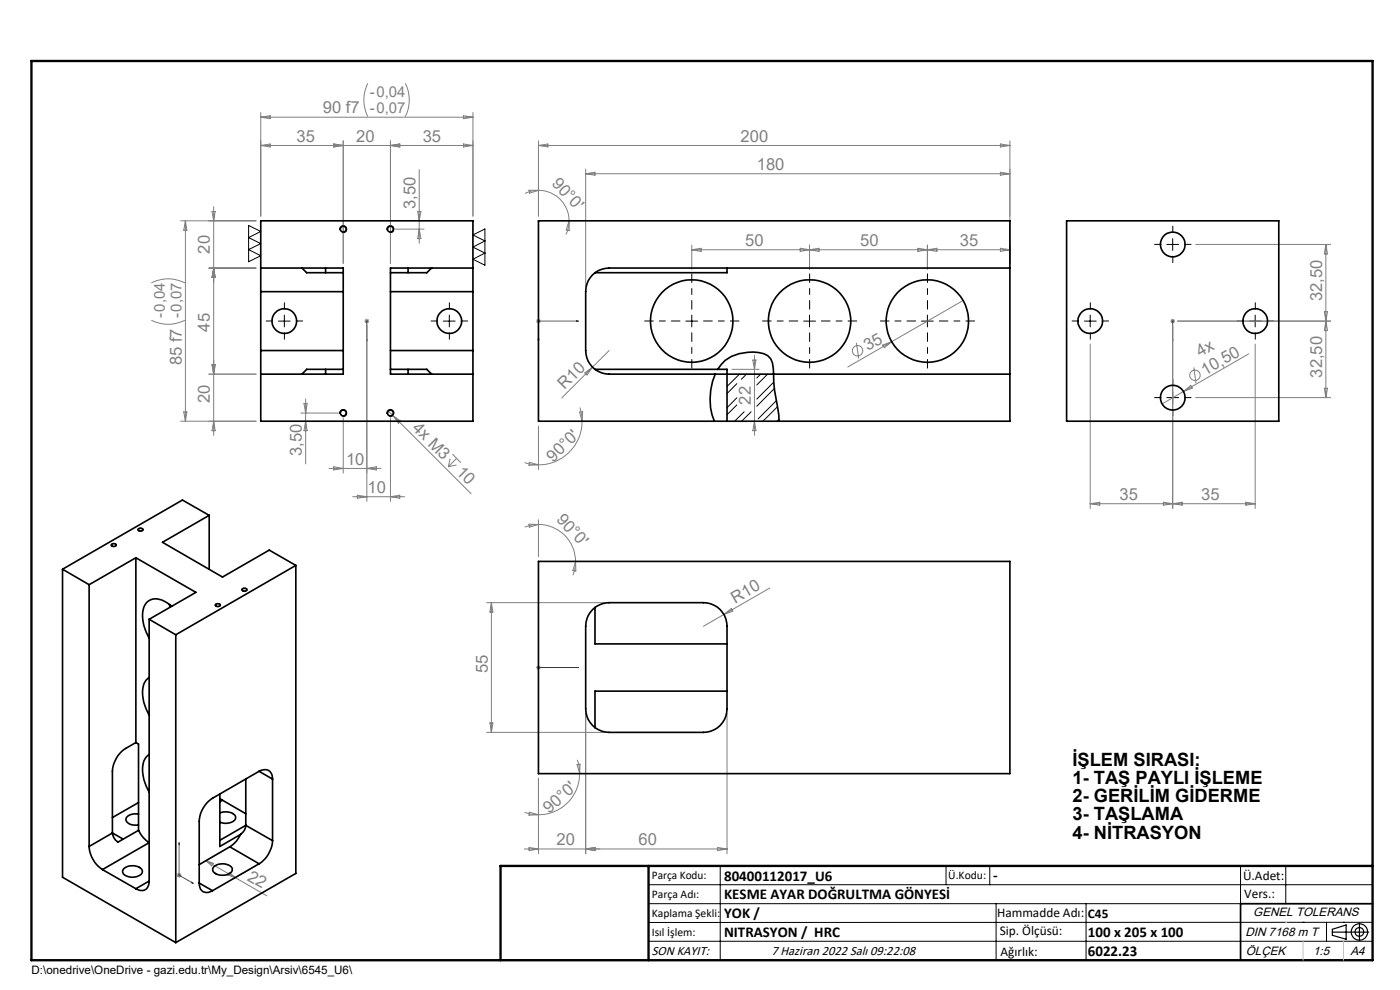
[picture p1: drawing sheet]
<svg xmlns="http://www.w3.org/2000/svg" width="297mm" height="210mm" viewBox="0 0 297 210" stroke-linecap="round" stroke-linejoin="round" font-family="sans-serif">
<g fill="none" stroke="#808080" stroke-width=".21">
<path d="M78 17.7a7.8 7.8 0 0 0 0 7.1M86 17.7a7.8 7.8 0 0 1 0 7.1M55.3 30.9h45M55.3 23.9v22M55.3 30.9l2-.4v.7zM55.3 24.9l2-.4v.7zM55.3 24.9h45M70.8 30.5l2 .4-2 .3zM72.8 29.9v26M82.8 29.9v26M82.8 30.9l2-.4v.7zM88.9 36v15.6"/>
<path d="M98.3 24.5l2 .4-2 .3zM98.3 30.5l2 .4-2 .3zM100.3 23.9v22M114.2 29.9v16M114.2 30.9h100M114.2 30.9l2-.4v.7zM124.2 35.9v24.9M124.2 36.9l2-.4v.7zM124.2 36.9h90M212.2 30.5l2 .4-2 .3zM212.2 36.5l2 .4-2 .3zM214.2 29.9v26"/>
<path d="M32.1 60a7.9 7.9 0 0 1 7.1 0M38.3 46.8h16M39.3 46.8v42.6M39.3 46.8l.4 2.1h-.7zM44.3 56.9h10M45 44.9h.6l-.3 1.9zM45.3 43.8v48.5M45.3 56.9l.3 2h-.6zM83.8 48.6h6.2M88.6 44.9h.7l-.4 1.9zM88.9 48.6l.4 2h-.7zM112.2 40.3l2 .1-1.9 .6z"/>
<path d="M114.2 40.4a6.4 6.4 0 0 1 6.5 6.4M114.2 40.4a6.2 6.2 0 0 0-2.8 .6M120.7 46.8l.1 2.1-.7-.1zM120.7 46.8a6.9 6.9 0 0 1-.6 2.9M146.8 52v5.1M146.8 53l1.9-.3v.6zM169.8 52.7l1.9 .3-1.9 .3zM171.7 52v5.1M171.7 53l2-.3v.6zM194.7 52.7l2 .3-2 .3zM196.7 52v5.1M196.7 53l2.1-.3v.6z"/>
<path d="M212.2 52.7l2 .3-2 .3zM214.2 53h-67.4M253.6 51.8h28.7M281.3 51.8v32.5M281.3 51.8l.3 2.1h-.6zM32.1 67.9a7.9 7.9 0 0 0 7.1 0M44.3 79.4h10M45 77.4h.6l-.3 2zM77.3 68.1h1M77.5 67.8l.7 .7M77.8 67.6v1M77.8 69.1v37.3"/>
<path d="M78.2 67.8l-.7 .7M113.7 68.1h1M113.9 67.8l.7 .7M114.2 67.6v1M114.6 67.8l-.7 .7M124.1 79.1l1.6-1.2-1.2 1.6zM129.2 74.4l-10 10M155.3 78.3h5.7M159.7 76.4h.7l-.3 1.9zM160.1 75.3v17M181.7 72.7l.5 3.4M187.3 73.2l1.9-.7-1.6 1.3z"/>
<path d="M204.3 63.7l-24.5 14.1M231.3 73v34.9M248.3 68.1h1M248.4 67.8l.7 .7M248.8 67.6v1M248.8 69.1v38.8M249.1 67.8l-.7 .7M249.8 68.1h32.5M253.3 77.9l.4 3.4M264.9 75.1l-13.8 7.9M266.3 73v34.9M281 66.1h.6l-.3 2z"/>
<path d="M281.3 68.1l.3 2h-.6zM38.3 89.4h16M39 87.4h.7l-.4 2zM45.3 89.4l.3 2h-.6zM63.8 87.6h8M64.5 85.6h.7l-.4 2zM64.8 89.4l.4 2h-.7zM64.8 84.6v13.8M69.8 99.4h11M70.8 99l2 .4-2 .3zM72.8 88.6v11.8M77.8 99.4l2-.4v.7z"/>
<path d="M82.3 87.1l17.6 17.6M82.8 88.6v17.8M83.4 88.2l1.6 1.1-.5 .5zM95.5 97.3l-.4 1.7M96 96.3l1.8 1.8M96.8 98.6l-1.7 .4M96.9 97.2l-1.8 1.8M111.3 98.1l1.4 .4 1.5 .1M112.3 98.1l1.9 .5-2 .1zM114.2 90.4v9.2M122.9 87.4l.7-.1-.1 2.1zM123 86.4l.4 1.5 .1 1.5"/>
<path d="M123.5 89.4a9.2 9.2 0 0 1-9.3 9.2M160.1 89.4l.3 2h-.7zM251.1 83l-4.6 2.7M251.1 83l1.5-1.2 .3 .5zM253.6 84.3h28.7M281 82.4h.6l-.3 1.9zM74.8 105.4h11M75.8 105l2 .4-2 .3zM82.8 105.4l2-.4v.7zM112.2 111.2l2 .1-1.9 .5zM114.2 110.2v7.9M114.2 111.3a7.8 7.8 0 0 1 7.9 7.8"/>
<path d="M114.2 111.3l-1.5 .1-1.4 .4M122.1 119.1l.1 2-.7-.1zM122.1 119.1l-.2 1.9-.4 1M231.3 106.8h35M231.3 106.8l2-.3v.7zM246.8 106.5v.7l4-.7v.7zM264.3 106.5l2 .3-2 .4zM103.2 127.8h25M104.2 127.8v27.6M104.2 127.8l.4 2h-.7zM153.6 130.3l-4.4 2.5M153.6 130.3l1.6-1.2 .3 .5z"/>
<path d="M163.3 124.7l-9.7 5.6M103.2 155.4h25M103.9 153.3h.7l-.4 2.1zM113.7 141.6h1M113.9 141.2l.7 .7M114.2 141.1v1M114.6 141.2l-.7 .7M124.2 151.3v29.8M154.2 151.3v29.8M111.3 172.3l1.4 .4 1.5 .1M112.3 179.8l1.9 .3-1.9 .3zM112.3 172.3l1.9 .5-2 .1z"/>
<path d="M114.2 165.1v16M122.4 162.2l.6-.1v2zM122.4 161.2l.5 1.8 .1 1.1M123 164.1a8.7 8.7 0 0 1-8.8 8.7M152.2 179.8l2 .3-2 .3zM37.5 185.7h1M37.6 185.3l.7 .7M38 185.2v1M38.3 185.3l-.7 .7M43.7 182.6l12.9 7.4M43.7 182.6l1.5 .5-.3 .6zM48 180l-5 3"/>
<path d="M48.6 185.1l1.3 1.1-1.6-.6zM54.3 183.6l-5.1 3M124.2 180.1l2-.3v.6zM154.2 180.1h-43"/>
<circle cx="181.9" cy="74.4" r="1.09"/>
<circle cx="253.5" cy="79.6" r="1.11"/>
</g>
<g fill="none" stroke="#000" stroke-width=".21">
<path d="M52.7 47.8l2.6 1.3-2.6 1.3 2.6 1.3-2.6 1.2 2.6 1.3-2.6 1.3zM72.1 48.8a.75 .75 0 0 1 .7-.9 .75 .75 0 0 1 .8 .8 .75 .75 0 0 1-1 .6M82.1 48.8a.76 .76 0 0 1 .7-.9 .76 .76 0 0 1 .8 .8 .76 .76 0 0 1-1 .6M100.3 49.8l2.6-1.2v7.7l-2.6-1.3 2.6-1.3-2.6-1.3 2.6-1.3zM247.5 51.8h2.5M248.8 50.6v2.5M59.1 68.1h2.5M60.3 66.8v2.5M94.1 68.1h2.5M95.3 66.8v2.5M145.5 68.1h2.5M146.8 66.8v2.5"/>
<path d="M170.5 68.1h2.5M171.7 66.8v2.5M195.5 68.1h2.5M196.7 66.8v2.5M230 68.1h2.6M231.3 66.8v2.5M265 68.1h2.5M266.3 66.8v2.5M72.1 87.8a.74 .74 0 0 1 .7-.9 .74 .74 0 0 1 .8 .8 .74 .74 0 0 1-1 .6M82.1 87.8a.75 .75 0 0 1 .6-.9 .75 .75 0 0 1 .9 .8 .75 .75 0 0 1-1 .6M247.5 84.3h2.5M248.8 83.1v2.5"/>
<path d="M23.6 115.5a.59 .59 0 0 1 .6-.3 .59 .59 0 0 1 .5 .5 .59 .59 0 0 1-.6 .3 .59 .59 0 0 1-.5-.5zM29.2 112.2a.64 .64 0 0 1 .7-.2 .64 .64 0 0 1 .5 .5 .63 .63 0 0 1-.7 .2 .63 .63 0 0 1-.5-.5zM45.6 128.2a.62 .62 0 0 1 .7-.2 .62 .62 0 0 1 .5 .5 .62 .62 0 0 1-.7 .2 .62 .62 0 0 1-.5-.5zM51.3 124.9a.63 .63 0 0 1 .7-.2 .63 .63 0 0 1 .4 .5 .64 .64 0 0 1-.6 .2 .64 .64 0 0 1-.5-.5zM137.6 187.7h153.6M137.6 191.7h153.6M137.6 199.7h153.6M152.8 183.7v20M200.7 183.7v4M210 183.7v4M211.3 191.7v12M230.4 191.7v12"/>
<path d="M263.2 183.7v20M272.8 183.7v8M276.4 195.6h.1M281.4 195.6v4.1M285 195.6h.1M291.2 195.6l-153.6 .1"/>
</g>
<g fill="none" stroke="#000" stroke-width=".25">
<path d="M282.6 197.7h7.8M282.6 197.1l3-.9v3l-3-.8zM288.4 195.8v3.8M106.2 203.7h185"/>
<circle cx="288.4" cy="197.7" r="1.74"/>
<circle cx="288.4" cy="197.7" r=".93"/>
</g>
<g fill="none" stroke="#00f" stroke-width=".21">
<path d="M77.8 72.3v-.4v.4M77.8 68v.2zM77.8 68.1h.1M77.8 68.1v4.2M114.1 71.9h.2l-.1 .4zM122.3 68l.4 .1-.4 .1zM122.7 68.1h-8.5v4.2M248.8 72.3v-.4v.4M248.8 68v.2zM248.8 68.1h.1M248.8 68.1v4.2M114.1 141.6h.2z"/>
<path d="M114.2 141.6h.1M114.2 141.6h8.5M122.7 141.6h-.4h.4M38 178.7l.1 .4h-.2zM38 178.7v7l3 1.7M40.7 187.1l.3 .3-.3-.1z"/>
</g>
<g fill="none" stroke="#000" stroke-width=".21" stroke-dasharray="15.2 1.3 1.3 1.3">
<path d="M246.3 51.8h-1.4M248.8 49.3v-1.3M248.8 54.3v1.4M251.3 51.8h1.4M57.8 68.1h-1.3M60.3 65.6v-1.4M60.3 70.6v1.4M62.8 68.1h1.4M92.8 68.1h-1.3M95.3 65.6v-1.4M95.3 70.6v1.4M97.8 68.1h1.4"/>
<path d="M228.8 68.1h-1.4M231.3 65.6v-1.4M231.3 70.6v1.4M233.8 68.1h1.4M263.8 68.1h-1.4M266.3 65.6v-1.4M266.3 70.6v1.4M268.8 68.1h1.4M246.3 84.3h-1.4M248.8 81.8v-1.3M248.8 86.8v1.4M251.3 84.3h1.4"/>
</g>
<path d="M144.3 68.1h-7.5M146.8 65.6v-7.5M146.8 70.6v7.5M149.3 68.1h7.5M169.3 68.1h-7.5M171.8 65.6v-7.5M171.8 70.6v7.5M174.3 68.1h7.5M194.3 68.1h-7.5M196.8 65.6v-7.5M196.8 70.6v7.5M199.3 68.1h7.5" fill="none" stroke="#000" stroke-width=".21" stroke-dasharray="15.2 1.3 1.3 1.3" stroke-dashoffset="13.4"/>
<path d="M291.2 191.7h-28v12" fill="none" stroke="#000" stroke-width=".35"/>
<path d="M6.7 12.9h284.5v190.8h-284.5zM137.6 183.7v20M291.2 183.7h-185v20" fill="none" stroke="#000" stroke-width=".5"/>
<path d="M276.4 199.7v4M285 199.7v4" fill="none" stroke="#c0c0c0" stroke-width=".21"/>
<path d="M272.8 195.6h.1" fill="none" stroke="#c0c0c0" stroke-width=".25"/>
<g fill="#00f">
<path d="M114.1 71.9h.2l-.1 .4zM122.3 68l.4 .1-.4 .1z"/>
<path d="M77.8 71.9v.4zM77.8 68v.2z"/>
<path d="M40.7 187.1l.3 .3-.3-.1zM38 178.7l.1 .4h-.2z"/>
<path d="M248.8 71.9v.4zM248.8 68v.2z"/>
<path d="M114.1 141.6h.2zM122.3 141.6h.4z"/>
</g>
<g fill="none" stroke="#000" stroke-width=".21">
<path d="M156.9 79.4l-2.7 2.6M158.4 79.4l-1.1 1.1M161.4 79.4l-.9 .8M162.8 79.4l-2.3 2.3M156.3 85.9l-2.1 2.1M156.3 84.4l-2.1 2.1M156.3 81.4l-2.1 2.1M157.9 87.3l-2 2.1M159.3 87.3l-2 2.1M164.1 81.1l-3.6 3.6M164.3 82.4l-3.8 3.8M164.7 85l-3.9 3.9"/>
<path d="M165 86.2l-3.1 3.2M165.3 88.9l-.5 .5"/>
</g>
<g fill="none" stroke="#000" stroke-width=".35">
<path d="M55.3 56.9v5M55.3 56.9v-10.1h45v10.1M55.3 56.9h17.5v22.5h-17.5M64.1 56.9l1 .9h7.7M69.1 56.9v.9M86.6 56.9v.9M91.6 56.9l-1 .9h-7.8M100.3 56.9v5M100.3 56.9h-17.5v22.5h17.5M154.2 56.9v.9h-28M214.2 56.9h-85a4.9 4.9 0 0 0-5 5v12.5a5 5 0 0 0 5 5h22.5M226.3 46.8h45v42.6h-45z"/>
<path d="M55.3 74.4v5M55.3 79.4v10h45v-10M55.3 61.9v12.5M55.3 61.9h17.5M55.3 74.4h17.5M69.1 78.3v1.1M72.8 78.3h-7.7l-1 1.1M82.8 78.3h7.8l1 1.1M82.8 61.9h17.5M82.8 74.4h17.5M86.6 78.3v1.1M100.3 74.4v5"/>
<path d="M100.3 61.9v12.5M126.2 78.3h28v11.1M151.7 79.4a12.9 12.9 0 0 0-.1 10M151.7 79.4h62.5M152.3 78.3a7.9 7.9 0 0 1 7.5-3.6 4.3 4.3 0 0 1 3.7 1.4 11.2 11.2 0 0 1 .6 5l1.1 6.8 .1 1.5M151.6 89.4h-37.4v-42.6h100v42.6h-60M151.6 89.4h2.6M23.7 115.5a.54 .54 0 0 1 .5-.2 .54 .54 0 0 1 .4 .4 .54 .54 0 0 1-.5 .2 .54 .54 0 0 1-.4-.4zM28.8 118.3l12.8 7.4-10 5.7M28.8 118.3l-9.9 5.7M28.8 118.3v39.2M29.5 112.1h.5l.3 .1a.47 .47 0 0 1-.5 .4 .47 .47 0 0 1-.4-.4z"/>
<path d="M44.4 109.3l-9.9 5.7 12.7 7.4 9.9-5.7 5.7 3.2M44.4 109.3l-5.7-3.2-25.4 14.6M44.4 109.3v11.4M62.8 119.9l-25.5 14.7M62.8 119.9v65.4l-25.5 14.6M114.2 119.1h100v45h-100zM13.3 120.7l5.6 3.3M13.3 120.7v65.4l24 13.8M18.9 124v55.6M31.6 131.4l5.7 3.2M31.6 131.4v55.5M35.9 128.2l.2 .6"/>
<path d="M36.4 128.6a4.4 4.4 0 0 0-4.6-1.3 3.7 3.7 0 0 0-1.5 3.9l.2 1.5 1.1 2.7M37.3 134.6v65.3M45.8 128.2a.52 .52 0 0 1 .5-.2 .52 .52 0 0 1 .4 .5 .51 .51 0 0 1-.6 .2 .51 .51 0 0 1-.3-.5zM51.5 124.9l.6-.1 .2 .2a.47 .47 0 0 1-.4 .4 .47 .47 0 0 1-.5-.4zM125.7 129.3a5.2 5.2 0 0 1 3.5-1.5h20a5 5 0 0 1 5 5v17.5a5 5 0 0 1-5 5.1h-20a5 5 0 0 1-5-5.1v-17.5a5 5 0 0 1 1.5-3.5zM126.2 128.9v7.7h28M28.8 157.5a9 9 0 0 0-3.4 2.3l-1 1.6-.5 1.7-.1 13.6M28.8 157.5l.6 .3v18.3M31.6 143.7a3.7 3.7 0 0 0-1.3 3.9l.2 1.4 1.1 2.7M154.2 146.6h-28v7.8M18.9 179.6a6.4 6.4 0 0 0 2.8 4.9M23.8 176.7l-4.9 2.9"/>
<path d="M23.8 176.7l2.3 1.3M29.4 176.1a6.2 6.2 0 0 0 2.2 2.6l-9.9 5.8M29.4 176.1l-4.4 2.5a2.63 2.63 0 0 1-1.2-1.9M29.4 172.7a2.46 2.46 0 0 0-2.7 .9 1.6 1.6 0 0 0 2.1 1.4h.6M29.4 170.2l-5.6 3.2M31.6 160a3.7 3.7 0 0 0-1.3 3.9l.2 1.4 1.1 2.7M46.6 172.5a2.64 2.64 0 0 1 3.4 .8 1.77 1.77 0 0 1-2.2 1.4l-1.2-.3M46.6 169.4l.6 .3M46.6 168.4v11.2l4.4-2.6M47.2 169.7l4.9 2.9M47.2 169.7l-.6 .4M48.8 179.6l-6.5 3.8"/>
<path d="M48.8 179.6l6.2 3.6M51 177a5.7 5.7 0 0 1-2.2 2.6M52.1 175.1a2.45 2.45 0 0 1-1.1 1.9M52.1 175.1l5.7 3.2M52.1 165.3v9.8M52.1 175.1l-5.5 3.2M55 163.6l-9.9 5.7a6.2 6.2 0 0 0-2.8 4.9v13.1M55 163.6a1.76 1.76 0 0 1 2-.2 1.76 1.76 0 0 1 .8 1.9M55 163.6l2.8 1.7M57.8 178.3a6.3 6.3 0 0 1-2.8 4.9M57.8 165.3v13M21.7 184.5l7.1 4"/>
<path d="M26.4 184.1a2.99 2.99 0 0 1 3.7 .3 .99 .99 0 0 1-.8 1.4 2.74 2.74 0 0 1-3.2-.6 .84 .84 0 0 1 .3-1.1zM31.6 186.9a1.72 1.72 0 0 1-.8 1.8 1.72 1.72 0 0 1-2-.2M31.6 186.9l-2.8 1.6M42.3 187.3a1.71 1.71 0 0 0 .8 1.9 1.71 1.71 0 0 0 2-.3M42.3 187.3l2.8 1.6M45.4 183.9a2.83 2.83 0 0 1 3.8 .2 1.51 1.51 0 0 1-1.8 1.6 1.82 1.82 0 0 1-2.3-1.3zM55 183.2l-9.9 5.7"/>
<circle cx="72.8" cy="48.6" r=".63"/>
<circle cx="82.8" cy="48.6" r=".61"/>
<circle cx="248.8" cy="51.9" r="2.62"/>
<circle cx="60.3" cy="68.1" r="2.63"/>
<circle cx="95.3" cy="68.1" r="2.63"/>
<circle cx="146.7" cy="68.1" r="8.7"/>
<circle cx="171.7" cy="68.1" r="8.8"/>
<circle cx="196.7" cy="68.1" r="8.8"/>
<circle cx="231.3" cy="68.1" r="2.63"/>
<circle cx="266.3" cy="68.1" r="2.63"/>
<circle cx="72.8" cy="87.6" r=".63"/>
<circle cx="82.8" cy="87.6" r=".62"/>
<circle cx="248.8" cy="84.4" r="2.63"/>
</g>
<g font-size="3.9">
<text x="227.5" y="162.4">İŞLEM SIRASI:</text>
<text x="227.5" y="166.3">1- TAŞ PAYLI İŞLEME</text>
<text x="227.5" y="170.1">2- GERİLİM GİDERME</text>
<text x="227.5" y="174">3- TAŞLAMA</text>
<text x="227.5" y="177.9">4- NİTRASYON</text>
</g>
<g font-size="3.5" fill="#808080">
<text x="68.5" y="24">90 f7 -0,07</text>
<text x="62.9" y="30">35</text>
<text x="75.6" y="30">20</text>
<text x="89.7" y="30">35</text>
<text x="157.1" y="30">200</text>
<text x="116.9" y="39" transform="rotate(47 116.9 39)">90°0'</text>
<text x="160.5" y="36">180</text>
<text x="88.2" y="44.4" transform="rotate(-90 88.2 44.4)">3,50</text>
<text x="44.5" y="53.8" transform="rotate(-90 44.5 53.8)">20</text>
<text x="158.1" y="52.2">50</text>
<text x="182.5" y="52.2">50</text>
<text x="203.6" y="52.2">35</text>
<text x="280.5" y="63.9" transform="rotate(-90 280.5 63.9)">32,50</text>
<text x="44.5" y="70.3" transform="rotate(-90 44.5 70.3)">45</text>
<text x="38.5" y="77.5" transform="rotate(-90 38.5 77.5)">85 f7 -0,07</text>
<text x="184.1" y="74.5" transform="rotate(-30 184.1 74.5)">35</text>
<text x="254.6" y="75.8" transform="rotate(-30 254.6 75.8)">4x</text>
<text x="119.8" y="82.7" transform="rotate(-45 119.8 82.7)">R10</text>
<text x="255.6" y="79.7" transform="rotate(-30 255.6 79.7)">10,50</text>
<text x="280.5" y="80.1" transform="rotate(-90 280.5 80.1)">32,50</text>
<text x="44.5" y="85.5" transform="rotate(-90 44.5 85.5)">20</text>
<text x="159.3" y="85.8" transform="rotate(-90 159.3 85.8)">22</text>
<text x="87.3" y="91" transform="rotate(45 87.3 91)">4x M3</text>
<text x="64.1" y="96.8" transform="rotate(-90 64.1 96.8)">3,50</text>
<text x="73.4" y="98.5">10</text>
<text x="96.6" y="100.3" transform="rotate(45 96.6 100.3)">10</text>
<text x="117.4" y="98.2" transform="rotate(-45 117.4 98.2)">90°0'</text>
<text x="78" y="104.5">10</text>
<text x="237.5" y="106">35</text>
<text x="254.8" y="106">35</text>
<text x="117.9" y="110.3" transform="rotate(47 117.9 110.3)">90°0'</text>
<text x="156" y="128.1" transform="rotate(-30 156 128.1)">R10</text>
<text x="103.5" y="142.8" transform="rotate(-90 103.5 142.8)">55</text>
<text x="116.5" y="172.7" transform="rotate(-41 116.5 172.7)">90°0'</text>
<text x="118" y="179.3">20</text>
<text x="135.5" y="179.3">60</text>
<text x="52.3" y="186.6" transform="rotate(30 52.3 186.6)">22</text>
</g>
<g font-size="3.2" fill="#808080">
<text x="78.5" y="20.5">-0,04</text>
<text x="35" y="67.5" transform="rotate(-90 35 67.5)">-0,04</text>
</g>
<g font-size="3.2">
<text x="153.6" y="186.8">80400112017_U6</text>
<text x="153.6" y="190.8">KESME AYAR DOĞRULTMA GÖNYESİ</text>
<text x="210.7" y="186.6">-</text>
<text x="153.6" y="194.8">YOK /</text>
<text x="153.6" y="198.8">NITRASYON / HRC</text>
<text x="230.8" y="198.7">100 x 205 x 100</text>
<text x="230.8" y="202.8">6022.23</text>
</g>
<g font-size="2.8">
<text x="263.7" y="186.7">Ü.Adet:</text>
<text x="263.9" y="190.5">Vers.:</text>
<text x="211.5" y="194.5">Hammadde Adı:</text>
<text x="230.8" y="194.7">C45</text>
<text x="138.3" y="202.6">SON KAYIT:</text>
<text x="163.6" y="202.6">7 Haziran 2022 Salı 09:22:08</text>
<text x="212.1" y="198.4">Sip. Ölçüsü:</text>
<text x="212.2" y="202.7">Ağırlık:</text>
</g>
<g font-size="2.6">
<text x="265.9" y="194.4">GENEL TOLERANS</text>
<text x="264.2" y="198.5">DIN 7168 m T</text>
<text x="264.3" y="202.6">ÖLÇEK</text>
<text x="278.5" y="202.6">1:5</text>
<text x="286.5" y="202.6">A4</text>
</g>
<g font-size="2.5">
<text x="138.3" y="186.4">Parça Kodu:</text>
<text x="138.3" y="190.5">Parça Adı:</text>
<text x="201.2" y="186.5">Ü.Kodu:</text>
<text x="138.3" y="194.5">Kaplama Şekli:</text>
<text x="138.3" y="198.6">Isıl İşlem:</text>
<text x="6.7" y="206.7">D:\onedrive\OneDrive - gazi.edu.tr\My_Design\Arsiv\6545_U6\</text>
</g>
</svg>
